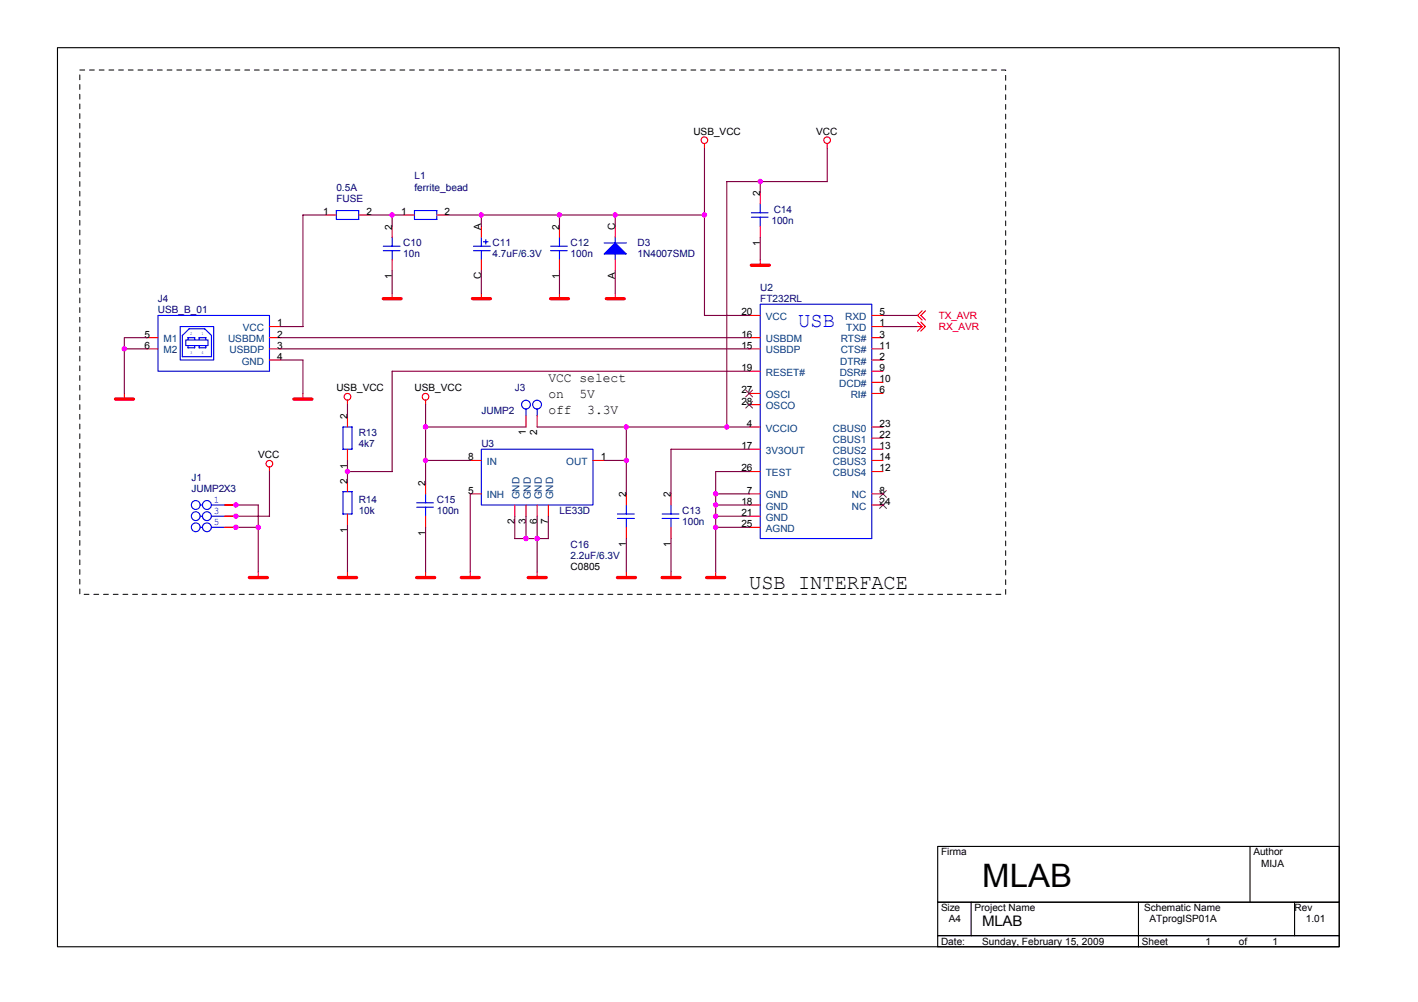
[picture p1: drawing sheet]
<svg xmlns="http://www.w3.org/2000/svg" width="297mm" height="210mm" viewBox="0 0 297 210" stroke-linecap="round" stroke-linejoin="round" font-family="sans-serif">
<path d="M12 10h268.5v188.3h-268.5zM196.4 177.3h84.1v11.7h-84.1zM261.8 177.3v11.7M196.4 189h84.1v7h-84.1zM196.4 196h84.1v2.3h-84.1zM203.4 189v7M238.5 189v9.4M271.2 189v7" fill="none" stroke="#000" stroke-width=".23"/>
<path d="M16.7 14.7h194v109.8h-194v-109.8" fill="none" stroke="#000" stroke-width=".21" stroke-dasharray="1 1 1 1 1 1 1 1"/>
<g fill="none" stroke="#f00" stroke-width=".23">
<path d="M147.6 30.1v.9M173.3 30.1v.9M68.1 45h2.4M75.1 45h2.4M82.1 47.4v2.3M82.1 54.4v2.3M84.5 45h2.3M91.5 45h2.3M100.8 47.4v2.3M100.8 54.4v2.3M117.2 47.4v2.3M117.2 54.4v2.3"/>
<path d="M128.9 47.4v2.3M128.9 54.4v2.3M159.3 40.4v2.3M159.3 47.4v2.3M159.3 54.4v1.2M30.7 70.7h2.4M30.7 73.1h2.4M56.4 68.4h2.4M56.4 70.7h2.4M56.4 73.1h2.4M56.4 75.4h2.4M82.1 61.4v1.2"/>
<path d="M100.8 61.4v1.2M117.2 61.4v1.2M128.9 61.4v1.2M156.9 66.1h2.4M156.9 70.7h2.4M156.9 73.1h2.4M156.9 77.8h2.4M182.6 68.4h2.4M182.6 66.1h2.4M182.6 70.7h2.4M182.6 73.1h2.4M182.6 77.8h2.4"/>
<path d="M182.6 75.4h2.4M192 66.1h.2M192 68.4h1.1l-.9 1M192.2 67.5l1 .9M192.2 66.1l1 .9M192.9 67.5l.9 .9-.9 1M193.2 65.1l-1 1M193.9 65.1l-1 1 1 .9M26.1 82.4v1.2M56.4 97.8v1M63.5 82.4v1.2M72.8 83.8v1"/>
<path d="M72.8 87.1v2.4M72.8 94.1v2.4M89.2 83.8v1M98.5 96.5h2.3M110.2 87.1v2.4M112.5 87.1v2.4M124.2 96.5h2.4M156.9 89.5h2.4M156.9 94.1h2.4M156.9 82.4h2.4M156.9 84.8h2.4M156.9 98.8h2.4"/>
<path d="M182.6 89.5h2.4M182.6 94.1h2.4M182.6 82.4h2.4M182.6 98.8h2.4M182.6 91.8h2.4M182.6 80.1h2.4M182.6 96.5h2.4M47.1 110.5h2.3M47.1 105.8h2.3M47.1 108.1h2.3M54.1 119.8v1.2M72.8 100.7v2.3"/>
<path d="M72.8 107.7v2.3M72.8 119.8v1.2M89.2 101.1v2.4M89.2 108.1v2.4M89.2 119.8v1.2M98.5 119.8v1.2M98.5 103.5h2.3M107.8 105.8v2.3M110.2 105.8v2.3M112.5 105.8v2.3M112.5 119.8v1.2M114.9 105.8v2.3"/>
<path d="M131.2 103.5v2.3M131.2 110.5v2.3M131.2 119.8v1.2M140.6 103.5v2.3M140.6 110.5v2.3M140.6 119.8v1.2M149.9 119.8v1.2M156.9 110.5h2.4M156.9 103.5h2.4M156.9 105.8h2.4M156.9 108.1h2.4M182.6 103.5h2.4"/>
<path d="M182.6 105.8h2.4"/>
<circle cx="147.6" cy="29.4" r=".69"/>
<circle cx="173.3" cy="29.4" r=".7"/>
<circle cx="56.4" cy="97.1" r=".7"/>
<circle cx="72.8" cy="83.1" r=".7"/>
<circle cx="89.1" cy="83.1" r=".69"/>
</g>
<g fill="none" stroke="#f00" stroke-width=".7">
<path d="M157.4 55.6h3.8M80.3 62.6h3.7M99 62.6h3.7M115.3 62.6h3.8M127 62.6h3.8M24.2 83.6h3.8M61.6 83.6h3.7M52.2 121h3.8M70.9 121h3.8M87.3 121h3.8M96.6 121h3.8M110.7 121h3.7"/>
<path d="M129.3 121h3.8M138.7 121h3.7M148 121h3.8"/>
</g>
<g fill="none" stroke="#00f" stroke-width=".23">
<path d="M70.5 44.1h4.6l.1 1.9h-4.7zM80.3 52.5h3.5M80.3 51.6h3.5M82.1 49.7v1.9M82.1 52.5v1.9M86.8 44.1h4.7v1.9M86.8 44.1v1.9h4.7M99.2 52.5h3.5M99.2 51.6h3.5M100.8 49.7v1.9M100.8 52.5v1.9M101.3 50.7h.9"/>
<path d="M101.8 50.2v.9M115.3 52.5h3.5M115.3 51.6h3.5M117.2 49.7v1.9M117.2 52.5v1.9M126.6 50.9h4.6M128.9 49.7v1.2M128.9 53.2v1.2M157.4 45.5h3.5M157.4 44.6h3.5M159.3 42.7v1.9M159.3 45.5v1.9"/>
<path d="M33.1 66.1h23.3v11.7h-23.3zM37.7 68.4h7.1v7h-7.1zM38.9 71.2h4.7v1.2h-4.7zM39.4 70.7v.5M39.4 72.4v.5M39.4 70.7h1.4v.5M39.6 68.9h3.3M39.6 68.9l-1.4 1.4v4.4h6.1v-4.4M40.8 72.4v.5h-1.4M41.7 70.7v.5M41.7 72.4v.5M41.7 72.9h1.4"/>
<path d="M41.7 70.7h1.4M42.9 68.9l1.4 1.4M43.1 70.7v.5M43.1 72.4v.5M159.3 63.7h23.3v49.1h-23.3zM71.8 89.5l1.9-.1v4.7h-1.9zM100.8 94.1h23.4v11.7h-23.4zM110.2 85.7v1.4M112.5 85.7v1.4M41.9 105.8h.5M41.9 108.1h.5M41.9 110.5h.5"/>
<path d="M44.3 105.8h2.8M44.3 108.1h2.8M44.3 110.5h2.8M73.7 103v4.7h-1.8v-4.7h1.8M87.3 106.3h3.5M87.3 105.3h3.5M89.2 103.4v1.9M89.2 106.2v1.9M129.3 108.6h3.6M129.3 107.7h3.6M131.2 105.8v1.9M131.2 108.6v1.9"/>
<path d="M138.7 108.6h3.5M138.7 107.7h3.5M140.6 105.8v1.9M140.6 108.6v1.9"/>
<circle cx="110.2" cy="84.8" r=".92"/>
<circle cx="112.5" cy="84.8" r=".92"/>
<circle cx="41" cy="105.8" r=".93"/>
<circle cx="41" cy="108.1" r=".92"/>
<circle cx="41" cy="110.5" r=".92"/>
<circle cx="43.3" cy="105.8" r=".93"/>
<circle cx="43.3" cy="108.1" r=".93"/>
<circle cx="43.3" cy="110.5" r=".93"/>
</g>
<path d="M156.2 81.7l1.4 1.4M156.2 84.1l1.4 1.4M157.6 81.7l-1.4 1.4M157.6 84.1l-1.4 1.4M184.3 102.8l1.4 1.4M184.3 105.1l1.4 1.4M185.7 102.8l-1.4 1.4M185.7 105.1l-1.4 1.4" fill="none" stroke="#804000" stroke-width=".21"/>
<path d="M126.6 53.2l2.3-2.3 2.3 2.3z" fill-rule="evenodd" fill="#00f" stroke="#00f" stroke-width=".23"/>
<g fill="none" stroke="#800040" stroke-width=".23">
<path d="M147.6 31v35.1h9.3M159.3 38v2.4M173.3 31v7.1M173.3 38h-21.1v51.5M68.2 45h-4.7v23.4M77.5 45h7M82.1 45v2.4M82.1 56.7v4.7M93.8 45h53.8M100.8 45v2.4M100.8 56.7v4.7M117.2 45v2.4"/>
<path d="M117.2 56.7v4.7M128.9 45v2.4M128.9 56.7v4.7M159.3 49.7v4.7M26.1 73.1h4.7M30.8 70.7h-4.7v11.7M58.8 75.4h4.7v7M58.8 68.4h4.7M58.8 70.7h98.1M58.8 73.1h98.1M156.9 77.8h-74.8v21M185 68.4h7"/>
<path d="M185 66.1h7M56.4 98.8l.1 9.3h-7.1M72.8 84.8v2.3M72.8 96.5v4.2M72.8 98.8h9.4M89.2 96.5h9.3M89.2 84.8v16.4M89.2 89.5h21M112.5 89.5h44.4M126.6 96.5h4.6M131.2 89.5v14M156.9 94.1h-16.3v9.4"/>
<path d="M156.9 98.8h-7v21M49.4 105.8h4.7v14M49.4 110.5h4.7M72.8 110v9.8M89.2 110.5v9.3M98.5 103.5v16.3M107.8 112.8h7.1M107.8 108.1v4.7M110.2 108.1v4.7M112.5 108.1v11.7M114.9 108.1v4.7M131.2 112.8v7"/>
<path d="M140.6 112.8v7M149.9 103.5h7M149.9 105.8h7M149.9 110.5h7M149.9 108.1h7"/>
</g>
<g fill="#f0f" stroke="#f0f" stroke-width=".23">
<circle cx="128.9" cy="45" r=".46"/>
<circle cx="100.8" cy="45" r=".46"/>
<circle cx="117.2" cy="45" r=".46"/>
<circle cx="147.6" cy="45" r=".46"/>
<circle cx="149.9" cy="110.5" r=".46"/>
<circle cx="49.4" cy="105.8" r=".46"/>
<circle cx="49.4" cy="110.5" r=".46"/>
<circle cx="82.1" cy="45" r=".46"/>
<circle cx="72.8" cy="98.8" r=".46"/>
<circle cx="89.1" cy="89.4" r=".46"/>
<circle cx="149.9" cy="105.8" r=".46"/>
<circle cx="149.9" cy="108.1" r=".46"/>
<circle cx="110.2" cy="112.8" r=".46"/>
<circle cx="54.1" cy="110.5" r=".46"/>
<circle cx="26" cy="73.1" r=".46"/>
<circle cx="149.9" cy="103.4" r=".46"/>
<circle cx="112.5" cy="112.8" r=".46"/>
<circle cx="89.1" cy="96.4" r=".46"/>
<circle cx="131.2" cy="89.4" r=".46"/>
<circle cx="131.2" cy="96.4" r=".46"/>
<circle cx="159.2" cy="38" r=".46"/>
<circle cx="152.2" cy="89.4" r=".46"/>
<circle cx="49.4" cy="108.1" r=".46"/>
</g>
<text font-size="6.8" x="205.8" y="185.8">MLAB</text>
<text font-size="4.4" fill="#00f" x="167.2" y="68.4">USB</text>
<text font-size="4.4" x="156.9" y="123.4">USB INTERFACE</text>
<text font-size="3" x="205.8" y="194.1">MLAB</text>
<g font-size="2.8">
<text x="114.9" y="80">VCC select</text>
<text x="114.9" y="83.4">on</text>
<text x="121.4" y="83.4">5V</text>
<text x="114.9" y="86.8">off</text>
<text x="123" y="86.8">3.3V</text>
</g>
<g font-size="2.1">
<text x="145.2" y="28.2">USB_VCC</text>
<text x="170.9" y="28.2">VCC</text>
<text x="159.2" y="41.1" transform="rotate(-90 159.2 41.1)">2</text>
<text x="67.7" y="45">1</text>
<text x="76.8" y="45">2</text>
<text x="84" y="45">1</text>
<text x="93.1" y="45">2</text>
<text x="82.1" y="48.1" transform="rotate(-90 82.1 48.1)">2</text>
<text x="100.8" y="48.1" transform="rotate(-90 100.8 48.1)">A</text>
<text x="117.2" y="48.1" transform="rotate(-90 117.2 48.1)">2</text>
<text x="128.9" y="48.1" transform="rotate(-90 128.9 48.1)">C</text>
<text x="159.2" y="51.4" transform="rotate(-90 159.2 51.4)">1</text>
<text x="82.1" y="58.5" transform="rotate(-90 82.1 58.5)">1</text>
<text x="100.8" y="58.5" transform="rotate(-90 100.8 58.5)">C</text>
<text x="117.2" y="58.5" transform="rotate(-90 117.2 58.5)">1</text>
<text x="128.9" y="58.5" transform="rotate(-90 128.9 58.5)">A</text>
<text x="30.3" y="70.7">5</text>
<text x="58.1" y="68.4">1</text>
<text x="58.1" y="70.7">2</text>
<text x="155.3" y="66.1">20</text>
<text x="155.3" y="70.7">16</text>
<text x="184.3" y="66.1">5</text>
<text x="184.3" y="68.4">1</text>
<text x="184.3" y="70.7">3</text>
<text x="30.3" y="73.1">6</text>
<text x="58.1" y="73.1">3</text>
<text x="58.1" y="75.4">4</text>
<text x="155.3" y="73.1">15</text>
<text x="155.3" y="77.7">19</text>
<text x="184.3" y="75.4">2</text>
<text x="184.3" y="73.1">11</text>
<text x="184.3" y="77.7">9</text>
<text x="70.5" y="82">USB_VCC</text>
<text x="86.8" y="82">USB_VCC</text>
<text x="155.3" y="82.4">27</text>
<text x="184.3" y="82.4">6</text>
<text x="184.3" y="80.1">10</text>
<text x="72.8" y="87.8" transform="rotate(-90 72.8 87.8)">2</text>
<text x="155.3" y="84.8">28</text>
<text x="156.5" y="89.4">4</text>
<text x="184.3" y="89.4">23</text>
<text x="54.1" y="96">VCC</text>
<text x="110.2" y="91.2" transform="rotate(-90 110.2 91.2)">1</text>
<text x="112.5" y="91.2" transform="rotate(-90 112.5 91.2)">2</text>
<text x="155.3" y="94.1">17</text>
<text x="184.3" y="94.1">13</text>
<text x="184.3" y="91.8">22</text>
<text x="72.8" y="101.4" transform="rotate(-90 72.8 101.4)">2</text>
<text x="72.8" y="98.2" transform="rotate(-90 72.8 98.2)">1</text>
<text x="89.1" y="101.8" transform="rotate(-90 89.1 101.8)">2</text>
<text x="98" y="96.4">8</text>
<text x="125.8" y="96.4">1</text>
<text x="155.3" y="98.8">26</text>
<text x="184.3" y="96.4">14</text>
<text x="184.3" y="98.8">12</text>
<text x="98" y="103.4">5</text>
<text x="131.2" y="104.2" transform="rotate(-90 131.2 104.2)">2</text>
<text x="140.5" y="104.2" transform="rotate(-90 140.5 104.2)">2</text>
<text x="155.3" y="105.8">18</text>
<text x="156.5" y="103.4">7</text>
<text x="184.3" y="103.4">8</text>
<text x="184.3" y="105.8">24</text>
<text x="72.8" y="111.7" transform="rotate(-90 72.8 111.7)">1</text>
<text x="89.1" y="112.2" transform="rotate(-90 89.1 112.2)">1</text>
<text x="107.8" y="109.9" transform="rotate(-90 107.8 109.9)">2</text>
<text x="110.2" y="109.9" transform="rotate(-90 110.2 109.9)">3</text>
<text x="112.5" y="109.9" transform="rotate(-90 112.5 109.9)">6</text>
<text x="114.8" y="109.9" transform="rotate(-90 114.8 109.9)">7</text>
<text x="155.3" y="110.4">25</text>
<text x="155.3" y="108.1">21</text>
<text x="119.5" y="119.4">C0805</text>
<text x="131.2" y="114.5" transform="rotate(-90 131.2 114.5)">1</text>
<text x="140.5" y="114.5" transform="rotate(-90 140.5 114.5)">1</text>
<text x="197.1" y="179.2">Firma</text>
<text x="262.5" y="179.2">Author</text>
<text x="264.2" y="181.5">MIJA</text>
<text x="197.1" y="190.9">Size</text>
<text x="204.1" y="190.9">Project Name</text>
<text x="239.6" y="190.9">Schematic Name</text>
<text x="271.2" y="190.9">Rev</text>
<text x="197.1" y="197.9">Date:</text>
<text x="198.8" y="193.2">A4</text>
<text x="205.8" y="197.9">Sunday, February 15, 2009</text>
<text x="239.2" y="197.9">Sheet</text>
<text x="240.8" y="193.2">ATprogISP01A</text>
<text x="252.5" y="197.9">1</text>
<text x="259.5" y="197.9">of</text>
<text x="266.5" y="197.9">1</text>
<text x="273.5" y="193.2">1.01</text>
</g>
<g font-size="2.1" fill="#000080">
<text x="70.5" y="39.9">0.5A</text>
<text x="86.8" y="37.6">L1</text>
<text x="86.8" y="39.9">ferrite_bead</text>
<text x="70.5" y="42.2">FUSE</text>
<text x="161.6" y="46.9">100n</text>
<text x="162.1" y="44.6">C14</text>
<text x="84.5" y="51.6">C10</text>
<text x="84.5" y="53.9">10n</text>
<text x="103.2" y="51.6">C11</text>
<text x="103.2" y="53.9">4.7uF/6.3V</text>
<text x="119.5" y="51.6">C12</text>
<text x="119.5" y="53.9">100n</text>
<text x="133.6" y="51.6">D3</text>
<text x="133.6" y="53.9">1N4007SMD</text>
<text x="33.1" y="63.3">J4</text>
<text x="33.1" y="65.6">USB_B_01</text>
<text x="159.3" y="60.9">U2</text>
<text x="159.3" y="63.3">FT232RL</text>
<text x="107.8" y="82">J3</text>
<text x="100.8" y="86.7">JUMP2</text>
<text x="75.1" y="91.3">R13</text>
<text x="75.1" y="93.7">4k7</text>
<text x="100.8" y="93.7">U3</text>
<text x="40.1" y="100.7">J1</text>
<text x="40.1" y="103">JUMP2X3</text>
<text x="75.1" y="105.3">R14</text>
<text x="75.1" y="107.7">10k</text>
<text x="91.5" y="105.3">C15</text>
<text x="91.5" y="107.7">100n</text>
<text x="117.2" y="107.7">LE33D</text>
<text x="142.9" y="107.7">C13</text>
<text x="142.9" y="110">100n</text>
<text x="119.5" y="114.7">C16</text>
<text x="119.5" y="117">2.2uF/6.3V</text>
</g>
<g font-size="2.1" fill="#004080">
<text x="34.2" y="71.7">M1</text>
<text x="47.8" y="71.7">USBDM</text>
<text x="50.9" y="69.4">VCC</text>
<text x="160.4" y="67">VCC</text>
<text x="160.4" y="71.7">USBDM</text>
<text x="176.1" y="71.7">RTS#</text>
<text x="177.1" y="67">RXD</text>
<text x="177.3" y="69.4">TXD</text>
<text x="34.2" y="74">M2</text>
<text x="48.1" y="74">USBDP</text>
<text x="50.6" y="76.4">GND</text>
<text x="160.4" y="74">USBDP</text>
<text x="176" y="76.4">DTR#</text>
<text x="176.1" y="74">CTS#</text>
<text x="160.4" y="78.7">RESET#</text>
<text x="160.4" y="83.4">OSCI</text>
<text x="175.8" y="81">DCD#</text>
<text x="175.9" y="78.7">DSR#</text>
<text x="178.2" y="83.4">RI#</text>
<text x="160.4" y="85.7">OSCO</text>
<text x="160.4" y="90.4">VCCIO</text>
<text x="160.4" y="95.1">3V3OUT</text>
<text x="174.5" y="95.1">CBUS2</text>
<text x="174.5" y="92.7">CBUS1</text>
<text x="174.5" y="90.4">CBUS0</text>
<text x="102" y="97.4">IN</text>
<text x="118.6" y="97.4">OUT</text>
<text x="160.4" y="99.7">TEST</text>
<text x="174.5" y="97.4">CBUS3</text>
<text x="174.5" y="99.7">CBUS4</text>
<text x="102" y="104.4">INH</text>
<text x="108.8" y="104.6" transform="rotate(-90 108.8 104.6)">GND</text>
<text x="111.2" y="104.6" transform="rotate(-90 111.2 104.6)">GND</text>
<text x="113.5" y="104.6" transform="rotate(-90 113.5 104.6)">GND</text>
<text x="115.8" y="104.6" transform="rotate(-90 115.8 104.6)">GND</text>
<text x="160.4" y="104.4">GND</text>
<text x="160.4" y="106.7">GND</text>
<text x="178.5" y="104.4">NC</text>
<text x="178.5" y="106.7">NC</text>
<text x="160.4" y="111.4">AGND</text>
<text x="160.4" y="109.1">GND</text>
</g>
<g font-size="2.1" fill="#f00">
<text x="196.7" y="69.1">RX_AVR</text>
<text x="196.7" y="66.8">TX_AVR</text>
</g>
<g font-size="2.1" fill="#00f">
<text x="44.8" y="105.4">1</text>
<text x="44.8" y="107.7">3</text>
<text x="44.8" y="110">5</text>
</g>
<g font-size=".9" fill="#00f">
<text x="39.9" y="70.1">2</text>
<text x="42.2" y="70.1">1</text>
<text x="39.9" y="74.1">3</text>
<text x="42.2" y="74.1">4</text>
</g>
</svg>
